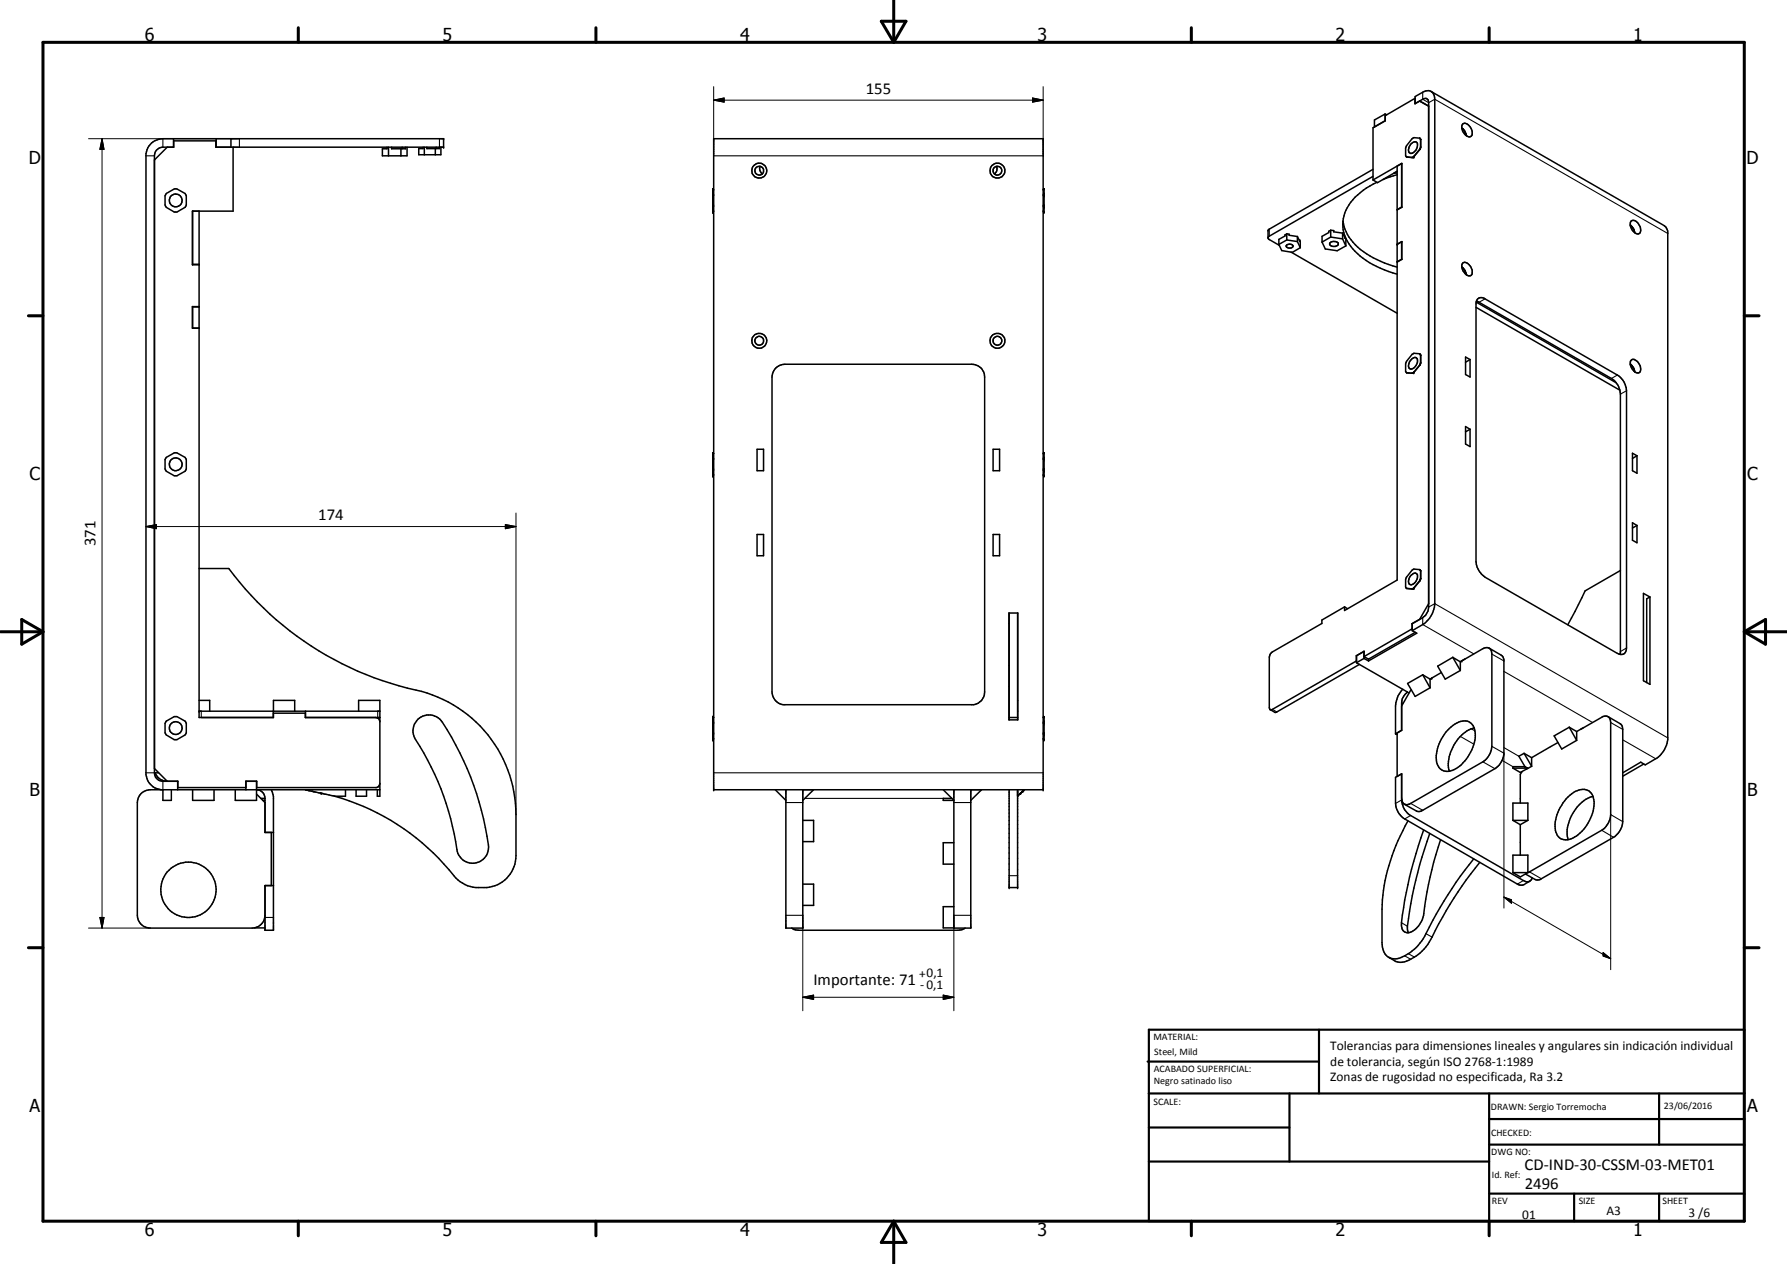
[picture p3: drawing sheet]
<svg xmlns="http://www.w3.org/2000/svg" width="420mm" height="297mm" viewBox="0 0 420 297" stroke-linecap="round" stroke-linejoin="round" font-family="sans-serif">
<g fill="none" stroke="#000" stroke-width=".35">
<path d="M39.3 34.6l-3 3M40.8 32.6v2M50.8 32.6v2M54.3 32.6v2M54.8 34.6v15h-9.6v12.6h1.6M91 34.6v.4h-1.1v1.6h5.8v-2M91.3 34.6v2M92.1 34.6v.4h3.2v-.4M94.3 35v1.6M94.6 34.6v.4M99.5 34.6v.3h-1v1.5h5.2v-1.8M99.8 34.6v1.8"/>
<path d="M100.4 34.6v.3h2.9v-.3M102.4 34.9v1.5M102.6 34.6v.3M167.8 32.6h77.5v153h-77.5zM178.7 39.1l-.1 .8 .6 1M234.3 39.1l.1 .3a1.52 1.52 0 0 1-.6 1.5M322.8 39.8l-24.5 14.1-.2 .2 .2 2.1 2.5 1.5M323.2 28.2l2.5-1.4v1.6l-2.5 1.4zM325.7 26.8l.3 .2M329.6 38.5l-1.1 .5v97.3l-12.4 7.2v-.9M330.7 36.9l1.3 .1M331.8 33.8l.8-.5 .3 .1a1.57 1.57 0 0 1-.4 2.3 .76 .76 0 0 1-1.1 .2 .76 .76 0 0 1-.2-1.1z"/>
<path d="M332 37h.1M332.4 36.7l-.4 .3M332.4 36.7l.1 .1M332.5 36.8l-.4 .2M332.7 23.1v1.3l1.1-.7 2.1 1.2M332.7 23.1l-7 4.1v1.2l-2.9 1.6v12.3M332.7 23.1v.1M333.8 32.5l-1.4-.2-.4 .3a3.7 3.7 0 0 0-1.4 4.1l.1 .2 1.4 .1M333.8 32.5l.2 .2v2l-.2 .4M333.8 35.1l-1.4 1.6M333.8 32.5h.1M333.8 35.1h.1"/>
<path d="M333.8 32.5l.1 .1M333.8 35.1l-1.3 1.7M333.9 34.8l-.1 .3M333.9 32.6l.1 .2M334 34.8l-.1 .2M334 32.8v1.7M334 34.5l-.1 .3M334 32.8h.1M334 34.5h.1M336.5 21.5l54.8 31.5 .4 .4 .4 .8v119.6a6.2 6.2 0 0 1-2.8 4.5l-2.5 1.4-1-.6-4.3 2.5M343.7 30.1l.6 .6 .5 1.2M343.9 29.2a1.36 1.36 0 0 1 2 .9 1.21 1.21 0 0 1-.4 2.1 2.35 2.35 0 0 1-1.6-3z"/>
<path d="M39.1 45.5l2.2-1.1 2.2 1.1 .3 .5v2.2l-.3 .5-1.9 1.1h-.6l-1.9-1.1-.3-.5v-2.2zM46.8 49.6v119h17.5v-1h7.5v1h17.5M167.6 45.5v.1M167.6 48.2v.1M167.6 45.6v.3M167.6 48.3v.3M167.6 45.9v.1M167.6 48.6v.1M167.6 45.9l.2 .1M167.6 45.6l.2 .2M167.8 44.6l-.2-.2v5.4l.2-.2M167.8 48.5l-.2 .1"/>
<path d="M167.8 48.3h-.2M245.3 44.6l.1-.2v5.4l-.1-.2M245.3 48.3h.1M245.3 48.5l.1 .1M245.4 45.6v.3M245.4 48.3v.3M245.4 48.6v.1M245.4 45.9v.1M245.4 45.6l-.1 .2M245.4 45.9l-.1 .1M245.4 48.2v.1M245.4 45.5v.1"/>
<path d="M300.7 57.4l.7 1.5 2.5 .4 1.8-1.1M302.5 57.6a.83 .83 0 0 1 .9-.3 .83 .83 0 0 1 .6 .7 .88 .88 0 0 1-.9 .3 .88 .88 0 0 1-.7-.6zM302.5 54.9l-.4 .3v.3l-1.4 .8v1.1M302.5 54.9l.6 .1v.3l1.9 .3M302.5 54.9v1.5M302.5 56.4l2.5 .4M302.5 56.4l-1.8 1M303.5 59.2l25 14.4M305 55.6l.6 1.1v-.3M305 55.6v1.2M305 56.8l.7 1.4M305.6 56.4l-.1 .2"/>
<path d="M305.6 56.4l.1 1.8M310.8 56.9l.8 1.6 2.8 .4 2-1.1M312.7 57a1.17 1.17 0 0 1 2 .4 1.15 1.15 0 0 1-2.1-.1zM312.9 54.1l-.5 .3v.3l-1.6 .8v1.4M312.9 54.1l.7 .1v.3l2.1 .3M312.9 54.1v1.6M312.9 55.7l2.8 .4M312.9 55.7l-2.1 1.2M315.7 54.8l.6 1.2v-.2M315.7 54.8v1.3M315.7 56.1l.7 1.7M315.8 51.9a12.3 12.3 0 0 0 7.1 8.7l2.6 1.2 3 1"/>
<path d="M316.3 55.8l-.1 .1M316.3 55.8l.1 .3v1.7M322.8 41.4l-24.5 14.2-.2 .2M322.8 42.3l6.8-3.9v10.3l-1.1 .6M323.8 42.8a13 13 0 0 0-7.8 7.9 8.6 8.6 0 0 0 3.2 8.9 22 22 0 0 0 9.3 4.8M328.5 41.1l-3.3 1.1M328.5 40.7h-.7l.7-.4-4.6 2.6-1.1-.6M329.6 56.8l-1.1 .6 1.1-.6v4.2M329.6 56.8v.1M329.6 48.6v.1M329.6 48.6l-1 .7M383.3 52.9l.8 .9 .2 .9"/>
<path d="M383.5 52a1.33 1.33 0 0 1 1.9 1 1.23 1.23 0 0 1-.3 2 2.3 2.3 0 0 1-1.6-3zM45.3 72.1h1.5M45.3 77.1h1.5M45.3 62.1h1.5M46.8 72.1h-1.6v5h1.6M329.6 61l-1.1 .6M329.6 61l-1.1 .5M343.7 62.7l.6 .7 .5 1.2M343.9 61.9a1.37 1.37 0 0 1 2 .9 1.37 1.37 0 0 1-.2 2 2.26 2.26 0 0 1-1.8-2.9zM347 72.2l33.9 19.5M347.1 71l32.9 19M347.1 70.8l31.8 18.1a4.7 4.7 0 0 1 2.1 3.7l-.1 61.2"/>
<path d="M347.3 70.4a1.31 1.31 0 0 1 1.9-.2l31.1 17.9a4.6 4.6 0 0 1 2.1 3.7v60.5a1.33 1.33 0 0 1-.6 1.4 1.33 1.33 0 0 1-1.5-.2l-31.1-17.9a4.9 4.9 0 0 1-2.2-3.6v-60.6zM182.4 86.5l1-.6 1.1-.3h44a3 3 0 0 1 3 3v74a3 3 0 0 1-2.6 3h-44.8a3.1 3.1 0 0 1-2.6-3v-74l.3-1.1zM330.7 87.6l1.3 .1M330.7 87.6l1.4 .1M331.9 84.4a.74 .74 0 0 1 .7-.4 .74 .74 0 0 1 .7 .6 1.67 1.67 0 0 1-1.9 2 1.58 1.58 0 0 1 .5-2.2zM332 87.7h.1M332.4 87.5l-.4 .2M332.4 87.5h.1M332.5 87.5l-.4 .2M333.8 83.1l-1.4-.1-.4 .3a3.7 3.7 0 0 0-1.4 4.1l.1 .2M333.8 83.1l.2 .4M333.8 85.8h.1"/>
<path d="M333.8 83.1l.2 .3M333.8 85.8l-1.4 1.7M333.9 85.5l-.1 .3M334 85.5v.1M334 85.2l-.1 .3M334 83.5v1.7M334 85.2v.1M334 83.5h.1M334 83.4v2l-.2 .4M344.6 83.9l1 .6v4.1l-1-.6zM345.6 84.5l-1 .6M383.3 85.6l.8 .9 .2 .9"/>
<path d="M383.5 84.7l.1-.1a1.6 1.6 0 0 1 1.8 1 1.41 1.41 0 0 1-.1 2 2.21 2.21 0 0 1-1.8-2.9zM39.1 107.5l2.2-1.1 2.2 1.1 .3 .5v2.2l-.3 .5-1.9 1.1h-.6l-1.9-1.1-.3-.5v-2.2zM167.6 110.2v.1M167.6 107.5v.1M167.6 106.4v5.4M167.6 110.6v.1M167.6 107.6v.3M167.6 110.3v.3M167.6 106.4h.1M167.6 107.9v.1M167.6 107.9h.2M167.6 107.6l.2 .1"/>
<path d="M167.6 106.4l.2 .2M167.8 110.2l-.2 .1M167.8 111.6l-.2 .2M167.8 110.5l-.2 .1M178 105.6h1.5v5h-1.5zM233.5 105.6h1.5v5h-1.5zM245.3 110.2l.1 .1M245.3 110.5l.1 .1M245.3 111.6l.1 .2M245.4 106.4v5.4M245.4 107.6v.3M245.4 110.3v.3"/>
<path d="M245.4 106.4h.1M245.4 110.6v.1M245.4 107.9v.1M245.4 106.4l-.1 .2M245.4 107.6l-.1 .1M245.4 107.9h-.1M245.4 110.2v.1M245.4 107.5v.1M344.6 100.2l1 .7v4l-1-.5zM345.6 100.9l-1 .6M383.8 106.5l1.1 .6v4.1l-1.1-.6zM384.9 107.1l-1.1 .6"/>
<path d="M46.8 133.6h7a75.5 75.5 0 0 0 45.3 28.9 30.2 30.2 0 0 1 22.2 28.9v9.7a7.5 7.5 0 0 1-6.8 7.5 8 8 0 0 1-6.9-1.8 59.9 59.9 0 0 0-15.7-14 54.9 54.9 0 0 0-13.2-5.7M178 125.6h1.5v5h-1.5zM233.5 125.6h1.5v5h-1.5zM330.7 138.3l1.3 .1M331.8 135.2l.6-.5h.5a1.57 1.57 0 0 1-.4 2.4l-.6 .3a.85 .85 0 0 1-.8-.5 .85 .85 0 0 1 .2-.9zM332 138.4h.1M332.4 138.1l-.4 .3M332.4 138.1l.1 .1M332.4 138.2l-.3 .2M332.5 138.2h-.1M333.8 133.9l-1.4-.2-.4 .3a3.6 3.6 0 0 0-1.4 4.1l.1 .2 1.4 .1M333.8 136.5l-1.4 1.6"/>
<path d="M333.8 133.9l.2 .3M333.8 133.9h.1M333.8 136.5h.1M333.8 133.9l.2 .2M333.8 136.5l-1.3 1.7M333.9 136.2l-.1 .3M334 136.2l-.1 .2M334 134.2v1.7M334 135.9l-.1 .3M334 134.2h.1M334 135.9h.1M334 134.1v2l-.2 .4"/>
<path d="M381 134.1l-8.3 4.8-4.1 7.9M383.8 122.9l1.1 .6v4.1l-1.1-.6zM384.9 123.5l-1.1 .6M386.4 139.4l1.5 .9v20.5l-1.5-.8zM237.2 144.1h2.1v25.1h-2.1zM237.2 156.4h.1M237.2 146.4h.1M237.3 144.1v25.1M239.3 144.1v25.1M316.1 142.6l-5.3 3.1v.8l-11.6 6.7-.5 .5-.3 .7 .1 12.2 .2 .2 .5-.1 19.7-11.4M316.1 142.6l.7 .4M318.9 155.7l12.1 6.9-.7 .7a2.68 2.68 0 0 0-.7 1.8v6.5"/>
<path d="M319.6 156.1l-19.4 11.2-.4 .1-1.1-.6M320.7 154.7v-1.6l-1.8 1v1.6M320.7 154.7l1.1 .6M320.7 154.7l-1.8 1M321.8 154.9v.4M332 147.8l-11.3 6.5 1.1 .6M332 146.6v1.2M332 147.8h.1M332 146.6h.1M332.1 146.6l2.6-1.7a2.75 2.75 0 0 0 1.2-2.2v-118.6l-.2-.7-.5-.3-.5 .1-2 1.1v-1.6l1.8-1a1.74 1.74 0 0 1 2-.2 1.74 1.74 0 0 1 .8 1.8v118.6a6.1 6.1 0 0 1-2.8 4.9l-2.4 1.4M332.1 148.2l1 .6-11.3 6.5M332.1 146.6v1.6"/>
<path d="M332.8 148.6l-11 6.3M334.5 158.6l-3.5 2 1.7 3.1 3.5-2.1M334.5 158.6l1.7 3M334.5 158.6l1.7 1M335.9 141.9l-2.1 3.6-1.8 1.1M336.2 159.6v2M338.9 158l-2.7 1.6M341.6 154.5l-3.6 2 1.8 3.1 3.6-2M341.6 154.5l1.8 3.1M341.6 154.5l1.8 1v2.1M344.4 154.9l-1.1 .6M350.1 152.3l3 1.8 .5 .9v22.3a4.4 4.4 0 0 1-2.1 3.3l-17.3 10-1 .1-3.1-1.7"/>
<path d="M350.1 152.3l-.4-.1-.8 .1-5.2 3M350.1 152.3l.5 .5 .2 .9v21.7a4.7 4.7 0 0 1-2.2 3.6l-17.2 10-.5 .1-.8-.1M387.9 140.3l-.7 .4v19.7M39.1 169.5l1.9-1.1h.6l1.9 1.1 .3 .5v2.2l-.3 .5-1.9 1.1h-.6l-1.9-1.1-.3-.5v-2.2zM46.8 167.1h42.5M46.8 164.6h2.5v2.5M64.3 167.1v1.5M64.3 167.1v-2.5h5v2.5M71.8 167.1v1.5M84.3 167.1v-2.5h5v22.5h-.6v-1.5M88.3 168.6l.4 .1a.87 .87 0 0 1 .6 .9M98.2 169a3.8 3.8 0 0 1 5.8 .7 68.5 68.5 0 0 1 10.8 29.8 3.7 3.7 0 0 1-3.6 3.4 3.7 3.7 0 0 1-3.8-3.3 66.2 66.2 0 0 0-10.1-26.6 3.7 3.7 0 0 1 .9-4z"/>
<path d="M167.6 169.5v.1M167.6 172.2v.1M167.6 169.6v.3M167.6 172.3v.3M167.6 169.9v.1M167.6 172.6v.1M167.6 169.9l.2 .1M167.6 169.6l.2 .2M167.8 168.6l-.2-.2v5.4l.2-.2M167.8 172.5l-.2 .1M167.8 172.3h-.2M237.2 161.4h.1"/>
<path d="M237.3 168.6h2M239.3 164.6h.1M239.3 167.1h.1M245.3 168.6l.1-.2v5.4l-.1-.2M245.3 172.3h.1M245.3 172.5l.1 .1M245.4 169.6v.3M245.4 172.3v.3M245.4 172.6v.1M245.4 169.9v.1M245.4 169.6l-.1 .2M245.4 169.9l-.1 .1"/>
<path d="M245.4 172.2v.1M245.4 169.5v.1M328.1 172.5l.4 .1M329.6 171.6l-1.5 .9M329.6 171.6l-1.1 .7v10.2M329.8 162a6 6 0 0 0-1.7 3.9v6.6M331.8 162.1l-2.2 3.8M340.3 171.6a4.9 4.9 0 0 1 5-2 4.1 4.1 0 0 1 1.4 4.9 9.3 9.3 0 0 1-5.8 6.7 2.65 2.65 0 0 1-3.2-3.1 10 10 0 0 1 2.6-6.5zM346.6 171.1a9.2 9.2 0 0 0-6.1 8.8l.3 1.3M358.3 177l1.8 3.1M358.3 177l-1.2 .7 1.5 2.5M358.3 177l1.8 1.1"/>
<path d="M360.1 178.1v2M366.3 174.5l-6.2 3.6M369 170.9l1.7 3.1M369 170.9l1.7 1M369 170.9l-3.6 2 1.8 3.1 3.5-2M370.7 171.9v2.1M372.3 171l-1.6 .9M378.1 168.4l3 1.8 .3 .4 .1 .8v21.7a4.8 4.8 0 0 1-2.1 3.7l-17.2 9.9-1.1 .1-2.4-1.4M378.1 168.4l-.5-.1-.8 .1-5.2 3M378.1 168.4l.4 .6 .2 .8v21.6a4.7 4.7 0 0 1-2.1 3.7l-17.4 10M386.5 179.5l-5 2.9M36.3 181.6v-145a2 2 0 0 1 2-2h2.5v-1.5h9.9v1.5h53.6v-2h-66a4 4 0 0 0-4 3.5v146a4.1 4.1 0 0 0 3.5 3.5"/>
<path d="M36.3 181.6a2 2 0 0 0 2 2h3.5v2M36.3 180.6l3 3a3 3 0 0 1-2.8-2M36.3 181.6h1M38.3 185.6v2.5h2v-2.5M41.8 185.1h16M45.3 185.6v2.5h5v-2.5M60.3 183.6v4.5h-5v-2.5M60.3 185.6a2 2 0 0 1 2 2M60.3 186.6l2 2M61.3 187.6h1M61.8 188.1h.5M62.3 187.6v8h2"/>
<path d="M63.8 185.6l.5 1.6v31.4h-2v-10.5h2M63.8 195.6v12.5M71.8 185.6l6.9 1.5M81.2 185.6v1.5h-2.5M83.7 185.6v1.5h2.5v-1.5M89.3 185.6h-54a3 3 0 0 0-3 3v26.5a3 3 0 0 0 3 3h24a3 3 0 0 0 3-3M89.3 184.1l-.2 .6-.6 .4h-28.1v-1.5h-2.6v2M182.3 185.6l2.5 2.5M184.8 185.6v32.5h4v-32.5M188.8 192.8h2.5v5h-2.5M191.3 185.6l-2.5 2.5M221.8 185.6l2.4 2.5h-2.4v-.5h2"/>
<path d="M224.3 185.6v32.5M224.3 198h-2.5v5.1h2.5M228.2 185.6v32.5h-6.4v-5h2.5M230.8 185.6l-2.6 2.5M237.3 185.6v23h2v-23M239.9 186.4v.1M240 186.4l-.7 .7M240 186.4h.1M240.7 185.6l-.7 .8M328.1 182.7l1.5-.8v6.1a4.5 4.5 0 0 0 2.1 3.6l26.5 15.3 .8 .3 .7-.1-1.7 .9-1-.1-26.7-15.5a4.6 4.6 0 0 1-2.2-3.6zM329.6 187.6l.1 .8 .4 .6M331 192.9a44.4 44.4 0 0 0-6.1 20.8v7.8a3.7 3.7 0 0 0 1.6 3.5"/>
<path d="M334.7 195.1a90.9 90.9 0 0 0-5.2 22.5 1.55 1.55 0 0 0 .8 1.4 1.55 1.55 0 0 0 1.6-.1 6.4 6.4 0 0 0 3.1-5.9 89.3 89.3 0 0 1 3.7-15.6M336.2 195.9a95.4 95.4 0 0 0-5.3 22.4l.2 .9M355.7 192.8h3.5M355.7 192.8v-4.1h3.5v4.1M355.7 192.8l1.8 1M355.7 180.5l1.8 1 1.3-.7M355.7 180.5h3.5M357.5 193.8v7.2M357.8 181.4l-.3 .6v6.7M358.6 180.2h-2.9v.3M358.6 180.2l.6 .3M359.2 180.5l-.4 .2"/>
<path d="M359.2 192.8l-1.7 1M360.1 180.1l-1.3 .6M368.2 187.7a5.1 5.1 0 0 1 4.7-2.1 3.2 3.2 0 0 1 1.9 3.8 9.4 9.4 0 0 1-5.9 7.9 2.48 2.48 0 0 1-3.2-2.6 9.7 9.7 0 0 1 2.5-7zM374.6 187.2a8.4 8.4 0 0 0-5.6 5.6 6.4 6.4 0 0 0-.3 4.5M59.8 218.1h2.5M186.1 218.1l.6 .3 1.1 .2h37.4l1.1-.2 .6-.3M188.8 207.8h2.5v5h-2.5M346.5 201.8a100 100 0 0 0-11.9 18.8 9.9 9.9 0 0 1-6.6 4.7l-1.5-.3M347.9 202.6a97.6 97.6 0 0 0-11.9 18.8 10 10 0 0 1-6.6 4.7 4.2 4.2 0 0 1-2.9-1.1M355.7 205.1v-4.1h3.5v4.1M355.7 205.1h3.5M355.7 205.1l1.8 1 1.7-1"/>
<path d="M360.2 206.3l-.5 .8"/>
<circle cx="41.3" cy="47.1" r="1.51"/>
<circle cx="178.5" cy="40.1" r="1.73"/>
<circle cx="178.5" cy="40.1" r="1.05"/>
<circle cx="234.5" cy="40.1" r="1.05"/>
<circle cx="234.5" cy="40.1" r="1.77"/>
<circle cx="178.5" cy="80.1" r="1.74"/>
<circle cx="178.5" cy="80.1" r="1.02"/>
<circle cx="234.5" cy="80.1" r="1.03"/>
<circle cx="234.5" cy="80.1" r="1.75"/>
<circle cx="41.3" cy="109.1" r="1.51"/>
<circle cx="41.3" cy="171.1" r="1.5"/>
<circle cx="44.3" cy="209.1" r="6.5"/>
</g>
<g fill="none" stroke="#000" stroke-width=".25">
<path d="M34.3 36.6h2M38.3 32.6v2M56.3 32.6v2M103.3 32.6v2M167.8 36.6h77.5M334.5 21.7v1.6l1.4 .8 1.4-.8 54.8 31.6M298.4 53.8v1.7M349.2 70.2l-1.4 .8M380.3 88.1l-1.4 .8M382.4 91.8l-1.4 .8M334.5 145.2v1.6l12 6.9M335.9 142.7l1.4-.8 54.8 31.5"/>
<path d="M350.8 153.7l2.8 1.6M353.6 157.8l20.9 12M382.4 152.3l-1.4 .8M47.3 167.1v1.5M88.8 167.1v1.5M299.2 166.7l1 .6M329.6 165.1l.3 .2M331 162.6l.3 .3M343.4 173.1l3.1 1.8M345.9 171.3l.9 .4M348.6 179l2.9 1.6M350.8 175.4l2.8 1.6"/>
<path d="M353.2 178.7l2.5 1.5M353.6 175.7l3.5 2M378.7 169.8l2.8 1.6M381.5 173.9l7.8 4.4M34.3 181.6h2M38.3 183.6v2M167.8 181.6h77.5M184.8 188.6h4M189.3 187.6h32.5M224.3 188.6h3.9M329.6 188l-1.5 .8M331.7 191.6l-1.4 .8"/>
<path d="M331.7 188.8l2.8 1.6M357.8 181.4h.1M376.6 195.1l2.8 1.7M378.7 191.4l2.8 1.7M62.3 215.6h2M184.8 215.1h4M224.3 215.1h3.9M237.3 205.8h2M329.5 216.8l1.4 .9M335.3 219.4l1.4 .8M358.2 206.9l-1.4 .9M359.6 204.9l2.8 1.6"/>
<path d="M330.3 224.6l1.4 .8M331.1 224.1l1.5 .8"/>
</g>
<g fill="#000">
<circle cx="104.3" cy="34.6" r=".18"/>
<circle cx="104.3" cy="32.6" r=".18"/>
<circle cx="332.4" cy="36.9" r=".18"/>
<circle cx="167.6" cy="44.4" r=".18"/>
<circle cx="167.6" cy="49.8" r=".18"/>
<circle cx="167.6" cy="46" r=".18"/>
<circle cx="167.6" cy="45.5" r=".18"/>
<circle cx="167.6" cy="48.2" r=".18"/>
<circle cx="167.6" cy="48.7" r=".18"/>
<circle cx="245.4" cy="44.4" r=".18"/>
<circle cx="245.4" cy="49.8" r=".18"/>
<circle cx="245.4" cy="48.7" r=".18"/>
<circle cx="245.4" cy="48.2" r=".18"/>
<circle cx="245.4" cy="45.5" r=".18"/>
<circle cx="245.4" cy="46" r=".18"/>
<circle cx="328.5" cy="57.4" r=".18"/>
<circle cx="332.4" cy="87.5" r=".18"/>
<circle cx="167.6" cy="111.8" r=".18"/>
<circle cx="167.6" cy="108" r=".18"/>
<circle cx="167.6" cy="107.5" r=".18"/>
<circle cx="167.6" cy="110.2" r=".18"/>
<circle cx="167.6" cy="110.7" r=".18"/>
<circle cx="167.6" cy="106.4" r=".18"/>
<circle cx="245.4" cy="106.4" r=".18"/>
<circle cx="245.4" cy="111.8" r=".18"/>
<circle cx="245.4" cy="107.5" r=".18"/>
<circle cx="245.4" cy="110.2" r=".18"/>
<circle cx="245.4" cy="108" r=".18"/>
<circle cx="245.4" cy="110.7" r=".18"/>
<circle cx="332.4" cy="138.3" r=".18"/>
<circle cx="320.7" cy="153.1" r=".18"/>
<circle cx="336.6" cy="159.4" r=".18"/>
<circle cx="343.7" cy="155.3" r=".18"/>
<circle cx="46.8" cy="167.1" r=".18"/>
<circle cx="167.6" cy="172.2" r=".18"/>
<circle cx="167.6" cy="173.8" r=".18"/>
<circle cx="167.6" cy="169.5" r=".18"/>
<circle cx="167.6" cy="170" r=".18"/>
<circle cx="167.6" cy="168.4" r=".18"/>
<circle cx="167.6" cy="172.7" r=".18"/>
<circle cx="245.4" cy="173.8" r=".18"/>
<circle cx="245.4" cy="168.4" r=".18"/>
<circle cx="245.4" cy="169.5" r=".18"/>
<circle cx="245.4" cy="170" r=".18"/>
<circle cx="245.4" cy="172.2" r=".18"/>
<circle cx="245.4" cy="172.7" r=".18"/>
<circle cx="75.5" cy="186.4" r=".18"/>
<circle cx="167.8" cy="185.6" r=".18"/>
<circle cx="239.9" cy="186.4" r=".18"/>
<circle cx="240.4" cy="186" r=".18"/>
<circle cx="240.4" cy="185.9" r=".18"/>
<circle cx="240.6" cy="185.8" r=".18"/>
<circle cx="240.7" cy="185.7" r=".18"/>
<circle cx="245.3" cy="185.6" r=".18"/>
<circle cx="358.6" cy="180.2" r=".18"/>
<circle cx="237.3" cy="208.6" r=".18"/>
<circle cx="239.3" cy="208.6" r=".18"/>
</g>
<g fill="none" stroke="#000" stroke-width=".71">
<path d="M10.1 9.9h400v277.1h-400zM70.1 6.5v3.4M140.1 6.5v3.4M207.2 5h5.8l-2.9 4.9zM210.1 0v9.9M280.1 6.5v3.4M350.1 6.5v3.4M6.7 74.2h3.4M410.1 74.2h3.5M.1 148.5h10M5.1 145.6l5 2.9-5 2.9zM410.1 148.5h10"/>
<path d="M410.1 148.5l5-2.9v5.8zM6.7 222.7h3.4M410.1 222.7h3.5M70.1 287v3.4M140.1 287v3.4M210.1 287v10M210.1 287l2.9 5h-5.8zM280.1 287v3.4M350.1 287v3.4"/>
</g>
<g fill="none" stroke="#000" stroke-width=".51">
<path d="M269.8 249.5h40.3M270.1 242h140v45h-140zM270.1 257h140M303.2 257v16M310.1 242v15M350.1 257v30M390.1 257v12M270.1 265h33.1M270.1 273h80M350.1 269h60M350.1 263h60M350.1 280.5h60"/>
<path d="M370.1 280.5v6.5M390.1 280.5v6.5"/>
</g>
<g fill="none" stroke="#000" stroke-width=".24">
<path d="M20.8 32.6h35.5M24 32.6l.5 2.5h-1zM24 32.6v185.5M167.8 23.5l2.5-.5v1zM167.8 23.5h77.5M167.8 20.4v16.2M242.8 23l2.5 .5-2.5 .5zM245.3 20.4v16.2M34.3 123.7l2.5-.4v.9zM34.3 123.7h87M118.8 123.3l2.5 .4-2.5 .5zM121.3 120.6v70.8"/>
<path d="M353.6 177v36.4M378.7 191.4v36.5M20.8 218.1h14.5M23.5 215.6h1l-.5 2.5zM188.8 215.1v22.4M224.3 215.1v22.4M353.6 210.8l1.8 .7v.8zM353.6 210.8l25.1 14.5M188.8 234.4l2.5-.6v1.1zM188.8 234.4h35.5M221.8 233.8l2.5 .6-2.5 .5zM376.9 223.9l1.8 1.4-1.8-.6z"/>
</g>
<path d="M24 32.6l.5 2.5h-1zM167.8 23.5l2.5-.5v1zM242.8 23l2.5 .5-2.5 .5zM34.3 123.7l2.5-.4v.9zM118.8 123.3l2.5 .4-2.5 .5zM23.5 215.6h1l-.5 2.5zM353.6 210.8l1.8 .7v.8zM188.8 234.4l2.5-.6v1.1zM221.8 233.8l2.5 .6-2.5 .5zM376.9 223.9l1.8 1.4-1.8-.6z" fill="#000"/>
<g font-size="4.2">
<text x="34" y="9.6">6</text>
<text x="104" y="9.6">5</text>
<text x="174" y="9.6">4</text>
<text x="244" y="9.6">3</text>
<text x="314" y="9.6">2</text>
<text x="384" y="9.6">1</text>
<text x="6.8" y="38.7">D</text>
<text x="410.6" y="38.7">D</text>
<text x="7" y="112.9">C</text>
<text x="410.8" y="112.9">C</text>
<text x="7" y="187.1">B</text>
<text x="410.8" y="187.1">B</text>
<text x="7" y="261.4">A</text>
<text x="410.8" y="261.4">A</text>
<text x="34" y="290.4">6</text>
<text x="104" y="290.4">5</text>
<text x="174" y="290.4">4</text>
<text x="244" y="290.4">3</text>
<text x="314" y="290.4">2</text>
<text x="384" y="290.4">1</text>
</g>
<g font-size="3.9">
<text x="203.6" y="22">155</text>
<text x="74.8" y="122.3">174</text>
<text x="22.5" y="128.4" transform="rotate(-90 22.5 128.4)">371</text>
<text x="191.3" y="231.5">Importante: 71</text>
<text x="358.5" y="275">CD-IND-30-CSSM-03-MET01</text>
<text x="358.5" y="279.4">2496</text>
</g>
<g font-size="3.1">
<text x="216.1" y="229.7">+0,1</text>
<text x="216.4" y="232.4">-0,1</text>
<text x="312.7" y="246.8">Tolerancias para dimensiones lineales y angulares sin indicación individual</text>
<text x="312.7" y="250.4">de tolerancia, según ISO 2768-1:1989</text>
<text x="312.7" y="254">Zonas de rugosidad no especificada, Ra 3.2</text>
<text x="357.9" y="286.4">01</text>
<text x="377.7" y="285.6">A3</text>
<text x="397" y="285.9">3 /6</text>
</g>
<g font-size="2.4">
<text x="271.2" y="244.4">MATERIAL:</text>
<text x="271.3" y="252">ACABADO SUPERFICIAL:</text>
<text x="271.4" y="247.9">Steel, Mild</text>
<text x="271.3" y="254.6">Negro satinado liso</text>
<text x="271.2" y="259.7">SCALE:</text>
<text x="350.6" y="260.8">DRAWN: Sergio Torremocha</text>
<text x="391.2" y="260.6">23/06/2016</text>
<text x="350.6" y="267">CHECKED:</text>
<text x="350.6" y="271.4">DWG NO:</text>
<text x="350.8" y="276.9">Id. Ref:</text>
<text x="350.8" y="282.8">REV</text>
<text x="371.2" y="282.9">SIZE</text>
<text x="390.9" y="282.9">SHEET</text>
</g>
</svg>
